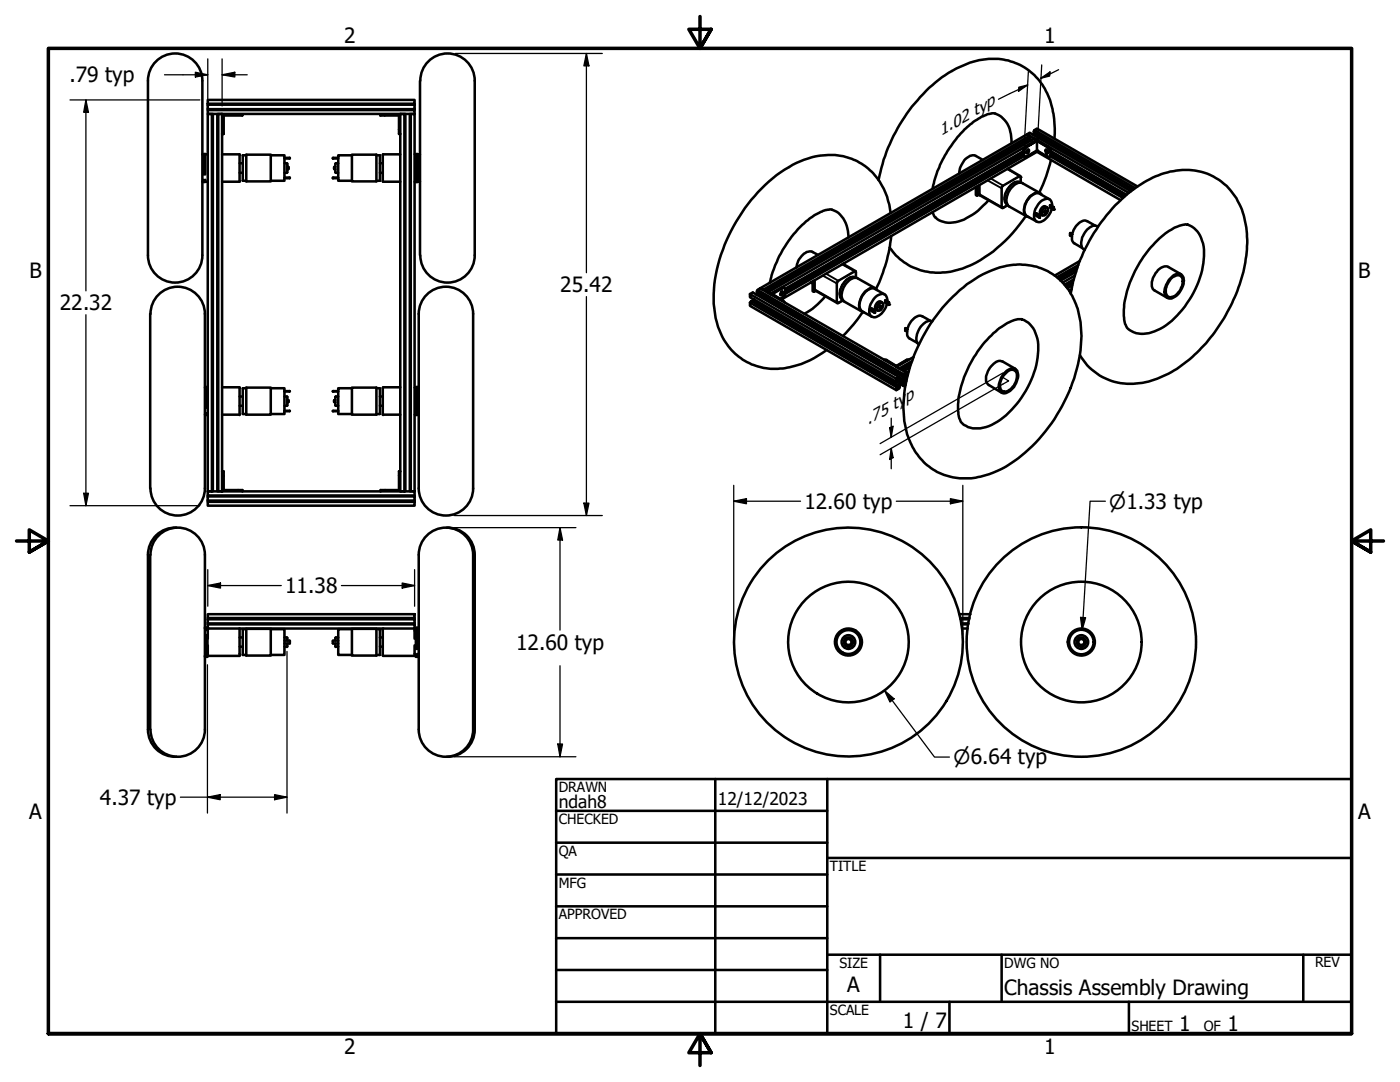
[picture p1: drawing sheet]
<svg xmlns="http://www.w3.org/2000/svg" width="279mm" height="216mm" viewBox="0 0 279 216" stroke-linecap="round" stroke-linejoin="round" font-family="sans-serif">
<!-- layer: Visible (ANSI) -->
<g fill="none" stroke="#000" stroke-width=".51">
<path d="M31.1 12.3a5.4 5.4 0 0 1 5.9-1.2 5.4 5.4 0 0 1 3.4 5v34.9a5.4 5.4 0 0 1-5.4 5.4 5.4 5.4 0 0 1-5.5-5.4v-34.9a5.4 5.4 0 0 1 1.6-3.8zM41.5 19.9h41.2v.8h-41.2zM83.8 16.1v34.8M83.9 16.1a5.4 5.4 0 0 1 5.4-5.4 5.4 5.4 0 0 1 5.4 5.4v34.8a5.4 5.4 0 0 1-5.4 5.5 5.4 5.4 0 0 1-5.4-5.4M40.4 30.8h.2M40.4 36.3h.2M40.6 35.9v.4h.4v-.4M40.6 30.7h.4v4.1h-.4zM41 30.8h.5M41 36.3h.5M41.5 22.7h.8v75.3h-.8zM41.5 20.7v.2h41.2v.9"/>
<path d="M41.5 20.9v.9h41.2v.2M41.5 21.8v.2h41.2v.7h-41.2v-.7M42.5 22.7v75.3M43.4 22.7v75.3M43.6 22.7h.7v75.3h-.7zM44.3 22.7l.1 .1M44.3 30.8h3.5M44.3 36.3h3.5M44.3 26.7h.1M44.4 26.7h.2M44.6 26.7h.1M44.6 23.1v3.6"/>
<path d="M47.8 30.8l.1 .1M47.8 30.9v5.3M47.8 32.6h.7M47.8 34.5h.7M47.9 36.2l-.1 .1M48.4 22.8h.1M48.4 22.8v.3l-3.8-.1M48.5 36l.6 .1M48.5 31v5.1M49.1 30.9h4.9v5.3h-4.9zM49.1 31h-.6M54 31h2.8v5.1h-2.8"/>
<path d="M56.8 32.6h.4l.1 .1v1.7l-.5 .1M56.8 35.4h1v.2h-1M56.8 31.5h1v.1h-1M57.3 33.3l.3 .1v.4h-.3M66.8 33.3v.5M66.8 33.8h.1M66.8 33.3h.1M67 32.6v1.9M67.1 32.6h.4M67.1 34.5h.4M67.5 35.4h-1.1v.2h1.1M67.5 31.5h-1.1v.1h1.1"/>
<path d="M70.2 31h-2.7v5.1h2.7M70.2 30.9h4.9v5.3h-4.9zM75.1 31h.7M75.1 36.1h.7M75.8 31h.1M75.8 31v5.1M75.8 32.6h.6M75.8 34.5h.6M75.8 36v.1M75.9 22.8v.3l3.8-.1M75.9 22.8h.1M76.5 30.8v5.5"/>
<path d="M76.5 30.8h3.4M76.5 36.3h3.4M79.6 26.7h.3M79.6 23.1v3.6M79.9 22.7h.8v75.3h-.8zM79.9 22.7v.1M79.9 26.7h.1M80.9 22.7v75.3M81.8 22.7v75.3M82 22.7h.7v75.3h-.7zM82.7 20.7v.2M82.7 30.8h.3"/>
<path d="M82.7 36.3h.3M83 30.7h.4v5.6h-.4zM83.4 30.8h.4M83.4 36.3h.4M194.7 37.3l.1 .1M194.8 37.3v1.6l.2 .2 .5-.3M195 37.2v1.9M195.5 37.1v1.8l.1 .1 4.4 2.5 1.1-.5M196.1 31.9l-1.3-.8a2.15 2.15 0 0 0-2.7 1.5l-.5 1-.1 1M197.3 39.9a12.6 12.6 0 0 1-6.5 4.4 3.8 3.8 0 0 1-4.4-1.3l-.3-.6M201.1 33.7l2.6 1.5v1.2M201.9 28.6a5.7 5.7 0 0 0-2.8-5.7l-.5-.2a5.1 5.1 0 0 0-3.3 1 22.2 22.2 0 0 0-8.7 12.1l-.5 1.9"/>
<path d="M203.6 36.4a1.62 1.62 0 0 0-2 .7 3 3 0 0 0-.9 3.4l.4 .4M204.2 30.2l-47.5 27.5M204.2 30.9l-47.5 27.3M204.3 31.2a1.44 1.44 0 0 1 .5-2l2.1-1.2 2.3 1.3a1.43 1.43 0 0 1 .4 1.9M204.3 31.2l-47.6 27.5M204.9 30.4v.1M205.1 29.8a.37 .37 0 0 1 .2 .5 .37 .37 0 0 1-.4 .2l-.1-.1zM205.2 29.8l-.2 .6-.2 .1M205.5 27.1l.2 .3-53 30.6M205.5 27.6l.3 .4M205.6 27.8l.3 .1M206.4 26l-.2 .3 20 11.5"/>
<path d="M206.4 26.4l-.3 .4M206.9 30v.3l-50.9 29.5M206.9 30l2.1 1.2 .4 .1 .2-.1M206.9 30l-2.2 1.3-.4-.1M206.9 27.9v.1M206.9 28.1v1.9M206.9 30.3l16.7 9.6M207.6 38.5l-3.5-1.9a2.19 2.19 0 0 0-2.5 1.2 3 3 0 0 0-.4 3.3l3.7 2.1M207.9 38.9a1.15 1.15 0 0 0-1.8-.1 3.2 3.2 0 0 0-1.4 4.3l.6 .2M208.7 29.8a.41 .41 0 0 1 .4 .3 .41 .41 0 0 1-.1 .5 .53 .53 0 0 1-.3-.8zM208.8 29.8l.1 .4 .3 .3M209 30.4l.1 .1"/>
<path d="M209.4 39.8l-1.9-1.1a2.09 2.09 0 0 0-2.3 1.1 2.81 2.81 0 0 0-.4 3.2l2.1 1.2M209.6 31.2l14.5 8.3M209.7 31.9a29.4 29.4 0 0 1-2.3 6.6M209.8 30.2l15 8.7M209.8 30.9l14.5 8.3M210.4 27.6a16 16 0 0 0-3.3-11.9 12.4 12.4 0 0 0-14.4-2.8 26.3 26.3 0 0 0-11.2 9.1 35.6 35.6 0 0 0-6.2 13.9M225.7 38.2l-20.2-11.7-.5 .3 20.2 11.7M227 37.2l-20.1-11.5-.5 .3 20.1 11.5M149.7 58.7l29.2 16.9v.6l-29.2-16.9zM149.7 58.7l.5-.3 29.3 16.8-.6 .4M150.3 59.7l-.2 .5M151.2 57.8l-.2 .4 29.2 16.8 .3-.1-.4 .7-.5 .2-.3-.2 .3-.2-.1-.2"/>
<path d="M151.2 58.3l-.3 .4M151.7 57.5l53.3-30.7 .5 .3-53.2 30.7zM153.2 58.4l53.2-30.8 .5 .3-53.2 30.8zM153.7 58.7l2.2-1.2a.52 .52 0 0 1 .5-.1 .52 .52 0 0 1 .3 .5 1.45 1.45 0 0 1-.9 1.7M153.7 58.7h.1M154.1 58.7l2.2 1.2 .3 .4M155.8 58.7v.1M156 58.3l.1-.1a.39 .39 0 0 1 .1 .5 .39 .39 0 0 1-.5 .1zM156.1 58.2v.2l-.3 .4M161.8 56.3l.4 .3M162.2 56.1v2l.2 .1 .4-.2M162.4 56v2.2"/>
<path d="M162.6 56.1v1.7l.1 .2 4.4 2.5 1.2-.6M163.3 50.9l-1.1-.6a1.98 1.98 0 0 0-2.4 1.1l-.5 .6-.4 1.4M164.7 59.1a14.4 14.4 0 0 1-4.2 3.5M168.2 52.6l2.6 1.5v1.3M168.5 52.5l-.1 .3M169.4 47.4a5.7 5.7 0 0 0-2.9-5.4 3.3 3.3 0 0 0-3.2 .5 20.1 20.1 0 0 0-8.2 9.7l-.9 2-.6 2.3M170.8 55.4a1.62 1.62 0 0 0-2.1 .7 3 3 0 0 0-.9 3.4l.4 .4M174.7 57.5l-3.5-1.9a2.19 2.19 0 0 0-2.5 1.2 3 3 0 0 0-.4 3.3l3.7 2.1M175 57.8a1.15 1.15 0 0 0-1.8 0 3.8 3.8 0 0 0-1.6 3.9l.2 .3 .6 .3M176.5 58.7l-1.9-1a2.09 2.09 0 0 0-2.3 1.1 2.81 2.81 0 0 0-.4 3.2l2.1 1.2M176.7 59.9l.7 .4v.5l-.7-.4zM176.7 59.9l.7 .5v.4"/>
<path d="M177.7 42.5a12.8 12.8 0 0 0-6.9-10.5 13.2 13.2 0 0 0-11.1 .2 29.1 29.1 0 0 0-13.3 12.9 28.8 28.8 0 0 0-3.8 16.4 12.7 12.7 0 0 0 8.3 11.5 14.8 14.8 0 0 0 11.6-1.6l2.5-1.6M177.9 47.1a30 30 0 0 1-3.1 10.6M190.1 59.2a20.6 20.6 0 0 1 12.1-6.4 11.9 11.9 0 0 1 13.1 9.7 24.9 24.9 0 0 1-1.6 14.9 32.3 32.3 0 0 1-13.7 16.1 14.1 14.1 0 0 1-13 .7 13.1 13.1 0 0 1-6.6-11.1 29.5 29.5 0 0 1 4.3-16.7 34.8 34.8 0 0 1 5.4-7.2zM204.7 43.1a25.5 25.5 0 0 1-13.6 10.7 11.9 11.9 0 0 1-13.6-4.4M206.8 42.6l.7 .4v.4l-.7-.3zM206.8 42.6l.7 .4v.4M208 41.3a.76 .76 0 0 1 1.1 .2 .76 .76 0 0 1-.2 1.1 .74 .74 0 0 1-1.2 .2 .74 .74 0 0 1 .1-1.1zM209.5 41l.8 .3-.1 .5-.7-.4zM209.5 41l.7 .4v.4M210 41.1a1.16 1.16 0 0 0-1.2-1.4 3.5 3.5 0 0 0-2.2 4.2 1.13 1.13 0 0 0 1.7 .1 3.8 3.8 0 0 0 1.6-2.3M213.6 46.5v.5l.3 .2M213.7 58.5a33.1 33.1 0 0 1 14-21.7 14.9 14.9 0 0 1 12.7-2.3 12.7 12.7 0 0 1 8.2 10.3 27.1 27.1 0 0 1-3.4 16.9 30.6 30.6 0 0 1-12 12.8 14.6 14.6 0 0 1-12 1.3 11.4 11.4 0 0 1-5.7-4.9"/>
<path d="M213.9 57.7l-.5 .3M214 46.7l-.4-.2 .4 .3M214 57l-1 .5M214.1 56.5l-1.3 .7M214.3 55.8l-1.8 1M214.5 55l-2.4 1.4M214.8 54.2l-3.2 1.8M215 53.4l-3.7 2.2M215.2 52.9l-4.3 2.4M215.5 52.1l-5 2.9M218.6 45l-1.6-.9a2.2 2.2 0 0 0-2.6 1.5 2.71 2.71 0 0 0-.2 2.9l1.8 1M219.1 45.2a1.65 1.65 0 0 0-2.1 .6 3.7 3.7 0 0 0-1 3.7l.5 .3"/>
<path d="M230.9 48a10.3 10.3 0 0 1 5.6-3.2 4 4 0 0 1 3.4 3.3 12 12 0 0 1-.4 7.3 18.7 18.7 0 0 1-7.9 10.2 5.8 5.8 0 0 1-6.2 .2l-.5-.5a8.9 8.9 0 0 1-.2-6.1 23.3 23.3 0 0 1 6.2-11.2zM233.6 55.6a1.81 1.81 0 0 1 2.2-.8 2.43 2.43 0 0 1-.2 3.2 2.44 2.44 0 0 1-2.5 1.5 1.85 1.85 0 0 1-.4-2.7zM233.6 55.7a1.72 1.72 0 0 1 2-.6 1.77 1.77 0 0 1 .1 2.3 2.37 2.37 0 0 1-2.5 1.8 1.92 1.92 0 0 1-.2-2.6zM235.7 54.7l-2.5-1.4a2.23 2.23 0 0 0-2.6 1.2 2.83 2.83 0 0 0-.3 3.3l2.7 1.6M30 62.6v34.9M30 62.6a5.4 5.4 0 0 1 5.5-5.4 5.4 5.4 0 0 1 5.4 5.4M40.9 62.6v34.9M40.9 77.3h.2M41.1 77.2h.3v4.1h-.3zM41.4 77.3h.1M44.3 77.3h3.5M47.8 77.3l.1 .1"/>
<path d="M47.8 77.4v5.3M47.8 79.1h.7M48.5 77.5v5.1h.6M49.1 77.3h4.9v5.4h-4.9zM49.1 77.5h-.6M54 77.5h2.8v5.1h-2.8M56.8 79.1l.5 .1M56.8 78h1l-1 .1M57.3 79.2v1.7l-.5 .1M57.3 79.8l.3 .1M57.6 79.9v.3l-.3 .1M66.7 79.9l.1 .4"/>
<path d="M66.8 79.8l-.1 .1M66.8 79.8h.1M66.9 79.2l.1 1.8M67 79.1l-.1 .1M67.1 79.1h.4M67.5 78h-1.1l1.1 .1M70.2 77.5h-2.7v5.1h2.7M70.2 77.3h4.9v5.4h-4.9zM75.1 77.5h.7M75.8 77.5h.1M75.8 77.5v5.1M75.8 79.1h.6"/>
<path d="M76.5 77.3l-.1 5.4M76.5 77.3h3.4M82.7 77.3h.3M83 77.2h.4v5.6h-.4zM83.4 77.3h.2M83.6 62.6a5.4 5.4 0 0 1 5.4-5.4 5.4 5.4 0 0 1 5.4 5.4M83.6 62.6v34.9M94.4 62.6v34.9M149.7 60.4v.6l29.2 16.9 .6-.4 .1-.3M172.2 62.2a31.9 31.9 0 0 1-4 4.9M173.9 61.6l.7 .4v.4l-.7-.4zM173.9 61.6l.7 .4v.4"/>
<path d="M175 60.5a.75 .75 0 0 1 1.2 0 .75 .75 0 0 1-.2 1.1 .74 .74 0 0 1-1.2 .2 .74 .74 0 0 1 .1-1.2zM177.1 60.1a1.16 1.16 0 0 0-1.2-1.4 3.5 3.5 0 0 0-2.2 4.2 1.13 1.13 0 0 0 1.7 .1 3.8 3.8 0 0 0 1.6-2.4M178.9 77.2l.2-.2-29.2-16.9-.2 .3 29.2 16.8v.7M178.9 76.2l.2 .1v-.5l.4 .3v.7l-.4 .5v-.3M178.9 73.2h.1M179.8 75.9l.3-.1a.39 .39 0 0 1 0 .5 .39 .39 0 0 1-.5 .1zM179.8 76.7l.5 .3 .4-.2M179.8 76.6l.5 .4M180.2 76.9l.3-.3-.2-.1-.8 .4-.2 .5 .3-.2-.2-.1M180.3 75.7v.5l.4 .2v-.4l-.4-.2M180.3 75.7l.5 .4-.1-.1M180.3 75.6l.2 .2"/>
<path d="M180.3 74.7l.6-.3-29.2-16.9-.5 .3 29.1 16.9-.1 .3M180.7 65.5v.5l.3 .2M180.7 75.3v-.3h-.1l-.3 .7M180.7 75.8v.1M181 75.6l-.3 .2 .1 .2M181.1 65.7l-.4-.2 .4 .3M181.4 74.1l-.5 .3v.6l.3-.1M181.4 71.8h-.5l-2 1.2-2-1.2h-.4M181.5 73.3l-1.2 .7 .6 .4v.6l-.2 .3-.2-.1M181.8 72.6l-2 1.1M182.3 71.2l-3.4 2 .6 .3 2.5-1.4M185.7 64l-1.6-.9a2.2 2.2 0 0 0-2.6 1.5 2.71 2.71 0 0 0-.1 2.8l1.7 1.1"/>
<path d="M186.1 64.1a2.02 2.02 0 0 0-2.3 1 3.5 3.5 0 0 0-.7 3.4l.3 .3M197.4 67.3a11.2 11.2 0 0 1 5.9-3.6 2.27 2.27 0 0 1 1.9 .7 7.5 7.5 0 0 1 1.9 7 19.5 19.5 0 0 1-8 12.7 6.2 6.2 0 0 1-6.8 .7 4.3 4.3 0 0 1-1.1-3.7 21.8 21.8 0 0 1 5.8-13.3zM200.3 74.9a2.16 2.16 0 0 1 1.9-1.1 1.47 1.47 0 0 1 .6 2.1 2.65 2.65 0 0 1-2.6 2.2 1.99 1.99 0 0 1-.1-2.9zM200.7 74.2a1.53 1.53 0 0 1 2.1-.4 3.2 3.2 0 0 1-.9 3.9 1.53 1.53 0 0 1-2.2 .5 2.38 2.38 0 0 1 .1-2.8zM202.6 73.6l-2.5-1.5a1.88 1.88 0 0 0-2.3 1 3.5 3.5 0 0 0-.9 3.2l.3 .4 2.7 1.7M30 97.4a5.4 5.4 0 0 0 5.5 5.5 5.4 5.4 0 0 0 5.4-5.5M40.9 82.7h.2M41.1 82.4v.4h.3v-.4M41.4 82.7h.1M41.5 99.1v.8h41.2v.2M41.5 98.9v.2h41.2v.8M41.5 99.9v.2"/>
<path d="M44.3 98h.1M44.3 82.7h3.5M44.4 94l-.1 .1M44.4 94h.2M44.6 97.8h3.8M44.6 94v3.8M47.8 81h.7M47.9 82.7l-.1 .1M48.4 97.8v.2M48.4 98h.1M56.8 82h1h-1M66.8 80.3h.1"/>
<path d="M67.1 81h.4M67.5 82h-1.1h1.1M75.1 82.6h.7M75.8 81h.6M75.9 98h.1M76 97.8h-.1M76.4 82.7l.1 .1M76.5 82.7h3.4M79.6 94l.1 3.8M79.6 97.8h-3.7v.2M79.9 94v.1M79.9 94l-.3 .1"/>
<path d="M82.7 98.9v-.9h-41.2v.9h41.2v.2M82.7 82.7h.3M83.4 82.7h.2M83.6 97.4a5.4 5.4 0 0 0 5.4 5.5 5.4 5.4 0 0 0 5.4-5.5M29.5 110.7v34.8M30 110.7v34.8M30 110.7a5.4 5.4 0 0 1 5.5-5.4 5.4 5.4 0 0 1 5.4 5.4M35.2 105.3a5.4 5.4 0 0 0-5.7 5.4M40.9 110.7v34.8M41.5 100.1h41.2v.8h-41.2zM83.6 110.7a5.4 5.4 0 0 1 5.4-5.4 5.4 5.4 0 0 1 5.4 5.4M83.6 110.7v34.8"/>
<path d="M89.2 105.3a5.4 5.4 0 0 1 5.5 5.4M94.4 110.7v34.8M94.7 110.7v34.8M40.9 125.2l.1 .2M40.9 130.9h.2M40.9 125.4h.2M41 130.9l-.1 .2M41.1 126.7h.3v4.4h-.3zM41.1 125.7v-.5h.3v.5M41.4 130.9h.1M41.4 125.4h.1M41.5 122.6h41.2v.7h-41.2z"/>
<path d="M41.5 124.6h41.2v.8h-41.2zM41.5 123.6v.8h41.2v.2M41.5 123.3v.3h41.2v.8M41.5 128.8l.1 2.1M41.5 124.4v.2M41.5 125.5v1.9M41.6 125.4l-.1 .1M41.6 130.9h6.2M47.8 125.4l.1 .1M47.8 125.5v5.2M47.8 129h.7M47.8 127.2h.7"/>
<path d="M47.9 130.8l-.1 .1M48.5 125.6v5.1h.6M48.5 125.6h.1M48.5 125.5h.6M49.1 125.5h4.9v5.3h-4.9zM54 125.5h2.8v5.2h-2.8M56.8 127.2l.5 .1M56.8 128.4h1M56.8 127.8h1M56.8 129h.4M57.3 129l-.1 .1M57.3 127.3v.5"/>
<path d="M57.3 128.4v.6M57.8 128.4h.1M57.8 127.9v.4M66.4 128.4h.1M66.4 127.9v.4M66.5 127.9h-.1M66.5 128.4h1M66.5 127.8h1M66.9 129l.1 .1M66.9 127.3v.5M66.9 128.4v.6M67 127.2l-.1 .1"/>
<path d="M67.1 129h.4M67.1 127.2h.4M70.2 125.5h-2.7v5.2h2.7M70.2 125.5h4.9v5.3h-4.9zM75.1 130.7h.7M75.1 125.5h.7M75.8 125.6h.1M75.8 125.6v5.1M75.8 129h.6M75.8 127.2h.6M76.4 125.5l.1 5.4M76.5 125.4l-.1 .1"/>
<path d="M76.5 130.9h6.2M82.7 123.3v.3M82.7 125.5v1.9M82.7 128.8v1.9M82.8 130.8l-.1 .1h.3M83 125.4h-.3l.1 .1M83 125.2h.4v4.3h-.4zM83 130.5v.6h.4v-.6M83.4 130.9h.2M83.4 125.4h.2M191.5 122.6h2.2M191.6 123.3h1.9"/>
<path d="M191.7 123.6h1.7M191.9 124.4h1.4M191.9 124.6h1.3M192 125.4h1.1M29.5 145.6a5.4 5.4 0 0 0 5.7 5.4M30 145.6a5.4 5.4 0 0 0 5.5 5.4 5.4 5.4 0 0 0 5.4-5.4M83.6 145.6a5.4 5.4 0 0 0 5.4 5.4 5.4 5.4 0 0 0 5.4-5.4M94.7 145.6a5.4 5.4 0 0 1-5.5 5.4"/>
<circle cx="208.6" cy="42.3" r=".25"/>
<circle cx="175.7" cy="61.3" r=".25"/>
<circle cx="169.3" cy="128.1" r="22.8"/>
<circle cx="169.3" cy="128.1" r="2.7"/>
<circle cx="169.3" cy="128.1" r=".6"/>
<circle cx="169.3" cy="128.1" r=".92"/>
<circle cx="169.3" cy="128.1" r="1.37"/>
<circle cx="169.3" cy="128.1" r="2.38"/>
<circle cx="169.3" cy="128.1" r="12"/>
<circle cx="215.8" cy="128.1" r="12"/>
<circle cx="215.8" cy="128.1" r="22.9"/>
<circle cx="215.8" cy="128.1" r="2.44"/>
<circle cx="215.8" cy="128.1" r=".6"/>
<circle cx="215.8" cy="128.1" r=".92"/>
<circle cx="215.8" cy="128.1" r="1.37"/>
<circle cx="215.8" cy="128.1" r="2.7"/>
</g>
<g fill="#000">
<circle cx="206.1" cy="26.8" r=".25"/>
<circle cx="206.9" cy="30" r=".25"/>
<circle cx="206.9" cy="28" r=".25"/>
<circle cx="150.3" cy="59.7" r=".25"/>
<circle cx="150.9" cy="58.7" r=".25"/>
<circle cx="154.1" cy="58.7" r=".25"/>
<circle cx="207.5" cy="43.4" r=".25"/>
<circle cx="207.5" cy="43" r=".25"/>
<circle cx="210.2" cy="41.8" r=".25"/>
<circle cx="210.3" cy="41.8" r=".25"/>
<circle cx="213.6" cy="46.5" r=".25"/>
<circle cx="174.6" cy="62.4" r=".25"/>
<circle cx="174.6" cy="62" r=".25"/>
<circle cx="177.4" cy="60.8" r=".25"/>
<circle cx="178.9" cy="73" r=".25"/>
<circle cx="179.1" cy="77.3" r=".25"/>
<circle cx="180.5" cy="74.9" r=".25"/>
<circle cx="180.5" cy="76.6" r=".25"/>
<circle cx="180.7" cy="65.5" r=".25"/>
<circle cx="79.9" cy="98" r=".25"/>
</g>
<!-- layer: Visible Narrow (ANSI) -->
<g fill="none" stroke="#000" stroke-width=".38">
<path d="M195.5 38.7l.1 .3M195.5 36.9v1.8M197.1 36l2.7 1.5v3.8l-4.3-2.6M200 37.5v3.8M200.2 37.1l-.2 .4M200.2 37.1a.26 .26 0 0 0-.3 .1 .26 .26 0 0 0 .1 .3M201 33.7l2.4 1.4M203.4 35.1h.2M203.4 35.1l.1 .1M203.4 35.1l-3.2 1.9-2.5-1.4M203.5 35.2l.2 .1v1.1M203.5 35.2l-3.3 1.9"/>
<path d="M203.6 36.4a2.2 2.2 0 0 0-2.6 1.4 2.4 2.4 0 0 0-.1 2.9l.1 .1M204.2 30.4v.3M204.2 30.7l.1 .5M204.2 30.2l-47.5 27.5M204.2 30.6l-47.5 27.4M204.2 30.4h.1M204.2 30.7l.1 .1M204.3 30.8l.2 .4M204.3 30.8l.3 .4h.3l2-1.2 2.1 1.2M204.3 30.4h.1M204.3 30.4v.4M204.4 30.4v.4"/>
<path d="M204.8 29.2l2.1-1.2 2.3 1.3M205 29.3l-.1-.1-.5 .4-.2 .8M205 29.3l-.5 .6-.2 .5M205 29.3l-.4 .4-.2 .7M205.2 30l-.3 .2M205.5 27.7l-52.7 30.5M205.7 27.9h.2M205.8 27.9l-52.6 30.5M206.1 26.8l19.6 11.3M206.4 26.6l19.6 11.3M208.8 30l.4 .2M209 31.2a.45 .45 0 0 0 .7-.3l-.2 .3"/>
<path d="M209.2 29.3l.5 .5 .1 .6M209.2 29.3h-.2l-2.1-1.2-1.9 1.2 1.9-1.1 2.1 1.2M209.6 30.4h.1M209.6 30.4l-.1-.5-.5-.6 .4 .4 .3 .7M209.6 30.4v.5M209.7 30.4v.5l.1-.2M209.8 30.7l-.2 .5M209.8 30.4v.3M209.8 30.2l15 8.7M209.8 30.6l14.7 8.5M209.8 30.4h-.1M150.3 59.7l29.2 16.9"/>
<path d="M150.9 58.7l29.2 16.9M151.1 58.5l29.2 16.8M155.9 57.5h.1M156 57.5l-2.2 1.2 2.2 1.2M156 59.9l.1 .2M156 57.5h.1M156.1 57.5l-2 1.2 2 1.2M156.1 57.5v.1M156.1 58.4l-.3 .1M156.1 59.9l.5 .4M156.1 57.6l.3-.1 .3 .2v.6M156.1 57.6l-1.9 1.1"/>
<path d="M156.1 59.4h.1M156.1 59.4l-.4 .2M156.1 59.9h-.1M156.4 57.4l-.4 .1M156.5 57.5h-.4M156.7 58.4l-.2 .7-.4 .3M162.6 57.7l.1 .3M162.6 55.9v1.8M164.2 55l2.7 1.5v3.8l-4.3-2.6M167.1 56.5v3.8M167.3 56.1l-.2 .4M167.3 56.1l-.3 .2-.1 .2h.2"/>
<path d="M168.1 52.8l2.4 1.3M168.2 59.9l-.9 .5M170.5 54.1h.3M170.5 54.1l.1 .1M170.5 54.1l-3.2 1.9-2.5-1.4M170.6 54.2h.2v.2M170.6 54.2l-3.3 1.9M170.7 55.4a2.2 2.2 0 0 0-2.6 1.4 2.4 2.4 0 0 0-.1 2.9l.1 .1M170.8 54.4v1M200 41.3v.2l.2-.1M200 41.3h-.2l.2 .2M200.2 41.4v.1"/>
<path d="M201.1 40.9l-.9 .5M207.5 43v.1M207.5 43.4h.1M208.2 41.8l.2-.2a.43 .43 0 0 1 .6-.1 .43 .43 0 0 1 0 .7 .79 .79 0 0 1-.9 .7l-.1-.6zM208.7 42.2h.1l-.1 .2h-.1zM208.8 42.1l-.3 .1v.3M208.9 41.3a1.1 1.1 0 0 0-.9 1.7M210.3 41.3l-.1 .1M210.3 41.4l-.1 .1M210.3 41.8h-.1M213.6 46.5h.1M214.2 56.2l-1.5 .9"/>
<path d="M214.2 55.8l-1.7 1M214.8 54.2l-3.2 1.7M214.9 53.7l-3.5 2.1M150.2 60l29.2 16.8M167.1 60.3v.2l.2-.1M167.1 60.3h-.2l.2 .2M167.3 60.4v.1M174.6 62h.1M174.6 62.4h.1M175.5 60.6a.41 .41 0 0 1 .6-.1 .41 .41 0 0 1 0 .7 .79 .79 0 0 1-.9 .7 .91 .91 0 0 1 .3-1.3zM175.8 61.2h.1l-.1 .2zM175.9 61.1l-.3 .1v.3"/>
<path d="M176 60.3a1.1 1.1 0 0 0-.9 1.7M176.5 71.8l.4 .1M176.5 71.9h.2M176.7 71.9l2.2 1.3 2.2-1.3M176.9 71.8v.1M176.9 71.9h-.2M177.4 60.3v.1M177.4 60.4v.1M177.4 60.8h.1M179.1 77.2v.1M179.1 77.2h.1M179.1 75.9l.4 .2"/>
<path d="M179.2 75.8l.2 .1M179.3 77.3v.1M179.3 75.7l.2 .1M179.3 75.5l.4 .3M180 76.5l.5 .2M180.1 76.5l.4 .1-.3-.1M180.3 76.1l.4 .2M180.3 76.3l.3 .1M180.3 76.2l.4 .2M180.4 74.9l.1 .1M180.4 74.9h.1M180.6 75.2l-.2 .1"/>
<path d="M180.7 75h.1M180.7 65.5h.1M180.9 71.8l.1 .1 .2-.1M180.9 71.8l-2 1.2-2-1.1M181 75.3l-.6 .4M181.1 74.9l-.3 .2M181.4 71.8h-.5M181.6 73.3l-1.3 .7M181.7 72.9l-1.7 1"/>
</g>
<g fill="#000">
<circle cx="203.7" cy="35.4" r=".19"/>
<circle cx="204.2" cy="30.4" r=".19"/>
<circle cx="209.2" cy="29.3" r=".19"/>
<circle cx="209.8" cy="30.7" r=".19"/>
<circle cx="156.7" cy="57.9" r=".19"/>
<circle cx="176.7" cy="71.9" r=".19"/>
</g>
<!-- layer: Border (ANSI) -->
<path d="M139.7 3.3v6.4l-2.2-3.9h4.4l-2.2 3.9 2.2-3.9M3.3 107.9h6.4l-3.9-2.2v4.5l3.9-2.3-3.9 2.3M276.1 107.9h-6.4l3.9-2.2v4.5l-3.9-2.3 3.9 2.3M9.7 206.2v-196.5h260v196.5h-260h260M141.9 210.1l-2.2-3.9 2.2 3.9h-4.4l2.2-3.9v6.4" fill="none" stroke="#000" stroke-width=".7"/>
<!-- layer: Title (ANSI) -->
<g fill="none" stroke="#000" stroke-width=".51">
<path d="M111 155.4h158.7v50.8h-158.7zM142.7 155.4v50.8M165.1 155.4v50.8M111 161.8h54.1M111 168.1h54.1M111 174.5h54.1M165.1 171.2h104.6M111 180.8h54.1M111 187.2h54.1M111 193.5h54.1M111 199.9h158.7M165.1 190.5h104.6"/>
<path d="M175.6 190.5v9.4M189.5 199.9v6.3M199.9 190.5v9.4M225.3 199.9v6.3M260.1 190.5v9.4"/>
</g>
<!-- layer: Dimension (ANSI) -->
<g fill="none" stroke="#000" stroke-width=".25">
<path d="M14 19.9h25.9M17.1 19.9l.6 2.5h-1zM17.1 19.9v38.1M32.8 14.9h8.7M39 14.4l2.5 .5-2.5 .5zM41.5 11.7v9.4M44.3 14.9l2.6-.5v1zM44.3 14.9h5M44.3 11.7v9.4M90.9 10.7h29.3M117 10.7l.5 2.4h-1zM117 10.7v43.7"/>
<path d="M203.3 17.4l1.8-.4-1.8 1.2zM205.1 17l-5.8 2.8M205.2 14.3l-.8 14.8M207.7 15.6l1.8-1.2v.8zM207.9 13l-.8 14.8M211.3 13.9l-3.6 1.7M117 59.2v43.7M17.1 62.8v38.1M199.8 75.1l1.5 .9-25.7 14.7M200.2 74.4l-24.6 14.1M16.7 98.4h1l-.6 2.5zM146.4 96.8v29.8"/>
<path d="M177.5 85.4l.7-.4-.3 2.2zM177.9 89.5l.3 1.8-.7 .4zM177.9 83.4v3.8M177.9 89.5v4M189.7 99.5l2.5 .5-2.5 .5zM192.2 96.8v29.8M14 100.9h25.9M41.5 116.8l2.5-.5v1zM41.5 116.8h14.6M41.5 113.7v7.3M68.1 116.8h14.6M80.3 116.3l2.4 .5-2.4 .5z"/>
<path d="M82.7 113.7v7.3M90.6 105.3h24.3M90.6 102.9h29.6M111.8 105.3l.5 2.5h-1zM111.8 105.3v20.4M116.5 100.4h1l-.5 2.5zM146.4 100l2.6-.5v1zM146.4 100h13.4M178.9 100h13.3M220.6 100h-3l-1.6 25.7M41.4 132.7v29.5M57.3 130v32.2"/>
<path d="M111.8 132.8v18.2M176.5 137.8l1.9 1.6-.8 .7zM176.5 137.8l10 13.3h3M215.6 123.2l1.1 .1-.7 2.4zM36 159.1h21.3M41.4 159.1l2.5-.5v1zM54.8 158.6l2.5 .5-2.5 .5zM90.6 151h24.3M111.3 148.5h1l-.5 2.5z"/>
</g>
<g fill="#000">
<path d="M39 14.4l2.5 .5-2.5 .5zM44.3 14.9l2.6-.5v1zM117 10.7l.5 2.4h-1zM203.3 17.4l1.8-.4-1.8 1.2zM207.7 15.6l1.8-1.2v.8zM17.1 19.9l.6 2.5h-1zM16.7 98.4h1l-.6 2.5zM146.4 100l2.6-.5v1zM177.5 85.4l.7-.4-.3 2.2zM177.9 89.5l.3 1.8-.7 .4zM41.5 116.8l2.5-.5v1zM80.3 116.3l2.4 .5-2.4 .5z"/>
<path d="M111.8 105.3l.5 2.5h-1zM116.5 100.4h1l-.5 2.5zM189.7 99.5l2.5 .5-2.5 .5zM176.5 137.8l1.9 1.6-.8 .7zM215.6 123.2l1.1 .1-.7 2.4zM41.4 159.1l2.5-.5v1zM54.8 158.6l2.5 .5-2.5 .5zM111.3 148.5h1l-.5 2.5z"/>
</g>
<g font-size="4.2">
<text x="68.7" y="8.6">2</text>
<text x="208.4" y="8.6">1</text>
<text x="13.8" y="16.4">.79 typ</text>
<text x="5.9" y="55.5">B</text>
<text x="111.8" y="58.3">25.42</text>
<text x="271.1" y="55.5">B</text>
<text x="11.9" y="61.9">22.32</text>
<text x="160.5" y="101.5">12.60 typ</text>
<text x="56.9" y="118.4">11.38</text>
<text x="103" y="129.7">12.60 typ</text>
<text x="19.9" y="160.6">4.37 typ</text>
<text x="5.8" y="163.4">A</text>
<text x="271" y="163.4">A</text>
<text x="169.1" y="198">A</text>
<text x="200.4" y="198.5">Chassis Assembly Drawing</text>
<text x="180.1" y="205.1">1 / 7</text>
<text x="235.3" y="205.7">1</text>
<text x="245" y="205.7">1</text>
<text x="68.7" y="210.3">2</text>
<text x="208.4" y="210.3">1</text>
</g>
<g font-size="3.9">
<text x="221.4" y="101.5">⌀1.33 typ</text>
<text x="190.3" y="152.5">⌀6.64 typ</text>
</g>
<g font-size="3.5">
<text x="111.5" y="161.2">ndah8</text>
<text x="143.3" y="160.7">12/12/2023</text>
</g>
<g font-size="3.4">
<text x="187.8" y="27.1" transform="rotate(-30 187.8 27.1)">1.02 typ</text>
<text x="173.3" y="84.7" transform="rotate(-30 173.3 84.7)">.75 typ</text>
</g>
<g font-size="2.8">
<text x="111.5" y="158">DRAWN</text>
<text x="111.5" y="164.4">CHECKED</text>
<text x="111.5" y="170.8">QA</text>
<text x="165.6" y="173.7">TITLE</text>
<text x="111.5" y="177.1">MFG</text>
<text x="111.5" y="183.5">APPROVED</text>
<text x="167.5" y="193.1">SIZE</text>
<text x="200.4" y="193.1">DWG NO</text>
<text x="262.4" y="193">REV</text>
<text x="165.6" y="202.5">SCALE</text>
<text x="225.8" y="205.7">SHEET</text>
<text x="240.2" y="205.7">OF</text>
</g>
</svg>
